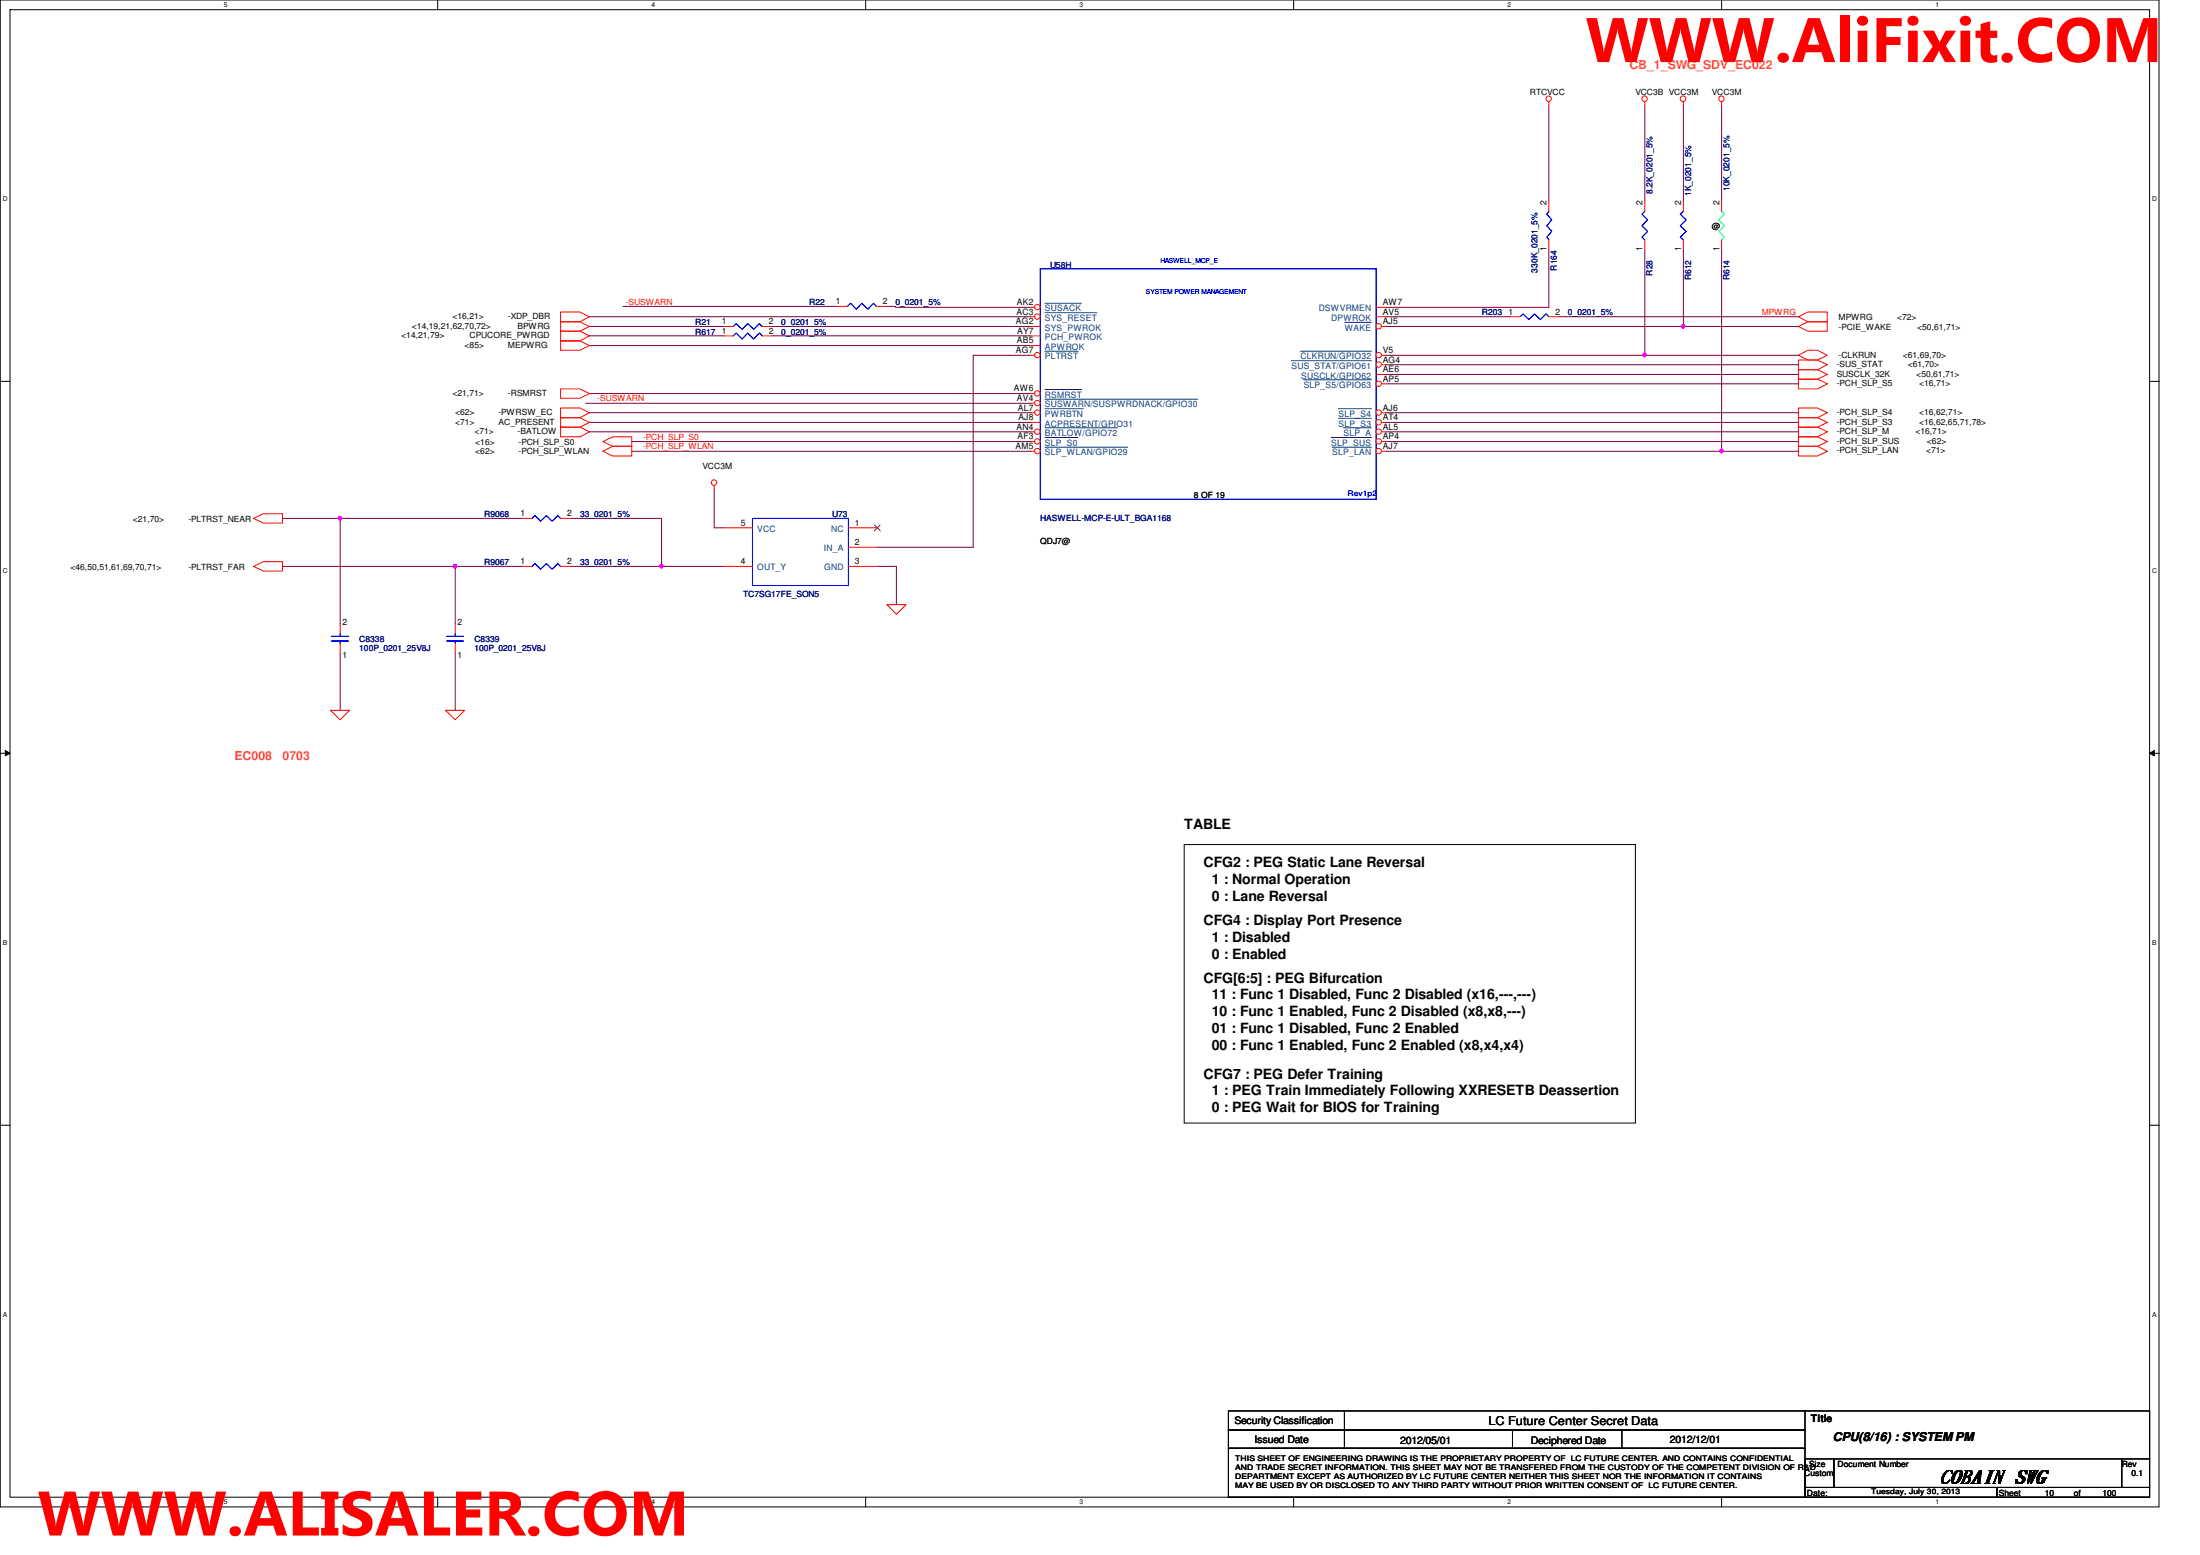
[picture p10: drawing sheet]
<svg xmlns="http://www.w3.org/2000/svg" width="297mm" height="210mm" viewBox="0 0 297 210" stroke-linecap="round" stroke-linejoin="round" font-family="sans-serif">
<path d="M0 0h291.5v203.4h-291.5zM1.4 1.3h288.8v200.8h-288.8z" fill="none" stroke="#000" stroke-width=".14"/>
<g fill="#fff">
<path d="M30.2 .2h.5v1h-.5z"/>
<path d="M30.2 202.3h.5v1h-.5z"/>
</g>
<path d="M59.1 0v1.3M59.1 202.1v1.3" fill="none" stroke="#000" stroke-width=".14"/>
<g fill="#fff">
<path d="M88 .2h.5v1h-.5z"/>
<path d="M88 202.3h.5v1h-.5z"/>
</g>
<path d="M116.9 0v1.3M116.9 202.1v1.3" fill="none" stroke="#000" stroke-width=".14"/>
<g fill="#fff">
<path d="M145.7 .2h.6v1h-.6z"/>
<path d="M145.7 202.3h.6v1h-.6z"/>
</g>
<path d="M174.7 0v1.3M174.7 202.1v1.3" fill="none" stroke="#000" stroke-width=".14"/>
<g fill="#fff">
<path d="M203.5 .2h.5v1h-.5z"/>
<path d="M203.5 202.3h.5v1h-.5z"/>
</g>
<path d="M232.4 0v1.3M232.4 202.1v1.3" fill="none" stroke="#000" stroke-width=".14"/>
<g fill="#fff">
<path d="M261.3 .2h.5v1h-.5z"/>
<path d="M261.3 202.3h.5v1h-.5z"/>
<path d="M.4 26.4h.6v1h-.6z"/>
<path d="M290.6 26.4h.6v1h-.6z"/>
<path d="M.4 76.5h.6v1.1h-.6z"/>
<path d="M290.6 76.5h.6v1.1h-.6z"/>
</g>
<path d="M0 51.5h1.4M290.2 51.5h1.3" fill="none" stroke="#000" stroke-width=".14"/>
<g fill="#fff">
<path d="M.4 126.7h.6v1.1h-.6z"/>
<path d="M290.6 126.7h.6v1.1h-.6z"/>
</g>
<path d="M0 101.7h1.4M.7 101.3l.7 .4-.7 .3zM290.2 101.7h1.3M290.2 101.7l.7-.4v.7z" fill="none" stroke="#000" stroke-width=".14"/>
<path d="M.7 101.3l.7 .4-.7 .3zM290.2 101.7l.7-.4v.7z" fill="#000"/>
<g fill="#fff">
<path d="M.4 177h.5v1h-.5z"/>
<path d="M290.6 177h.5v1h-.5z"/>
</g>
<path d="M159.9 114h60.9v37.6h-60.9zM0 151.9h1.4M290.2 151.9h1.3" fill="none" stroke="#000" stroke-width=".14"/>
<path d="M222.1 33.7v14.3" fill="none" stroke="#800040" stroke-width=".14"/>
<path d="M221.9 47.7h.1l.3 .1-.1 .3-.2 .1-.1-.1z" fill-rule="evenodd" fill="#f0f"/>
<path d="M221.9 47.7h.1l.3 .1-.1 .3-.2 .1-.1-.1z" fill="none" stroke="#f0f" stroke-width=".14"/>
<path d="M227.3 33.7v10.4M187.1 48h35" fill="none" stroke="#800040" stroke-width=".14"/>
<path d="M227.1 43.9h.3l.1 .1-.1 .2-.2 .1-.1-.1z" fill-rule="evenodd" fill="#f0f"/>
<path d="M227.1 43.9h.3l.1 .1-.1 .2-.2 .1-.1-.1z" fill="none" stroke="#f0f" stroke-width=".14"/>
<g fill="none" stroke="#800040" stroke-width=".14">
<path d="M209.1 14.3v12.9M222.1 14.3v12.9M227.3 14.3v12.9M232.4 14.3v12.9M209.1 33.7v7.8h-22M187.1 59.6h55.7M187.1 50.5h55.7M187.1 51.8h55.7M187.1 55.7h55.7M187.1 58.3h55.7M187.1 44.1h55.7M187.1 42.8h16.9"/>
<path d="M210.4 42.8h32.4M232.4 60.9h10.4"/>
</g>
<path d="M232.3 60.7l.1-.1 .2 .1v.3l-.2 .1-.1-.1z" fill-rule="evenodd" fill="#f0f"/>
<path d="M232.3 60.7l.1-.1 .2 .1v.3l-.2 .1-.1-.1z" fill="none" stroke="#f0f" stroke-width=".14"/>
<g fill="none" stroke="#800040" stroke-width=".14">
<path d="M232.4 33.7v27.2h-45.3M79.6 45.3h18.1M79.6 44.1h18.1M79.6 42.8h59.6M79.6 55.7h59.6M79.6 57h59.6M79.6 58.3h59.6M79.6 53.1h59.6M79.6 46.7h59.6M104.2 44.1h35M104.2 45.3h35M187.1 49.2h55.7"/>
<path d="M187.1 57h55.7M222.1 48h20.7M38.1 70h7.8v14.2M77 70h12.3v6.5h8.4M45.9 88.1v7.8M61.5 88.1v7.8"/>
</g>
<path d="M89.1 76.3h.4v.1v.2l-.2 .1-.2-.1z" fill-rule="evenodd" fill="#f0f"/>
<path d="M89.1 76.3h.4v.1v.2l-.2 .1-.2-.1z" fill="none" stroke="#f0f" stroke-width=".14"/>
<path d="M45.9 70h24.6M77 76.5h12.3" fill="none" stroke="#800040" stroke-width=".14"/>
<path d="M45.7 69.8h.4v.1v.2l-.2 .1-.2-.1z" fill-rule="evenodd" fill="#f0f"/>
<path d="M45.7 69.8h.4v.1v.2l-.2 .1-.2-.1z" fill="none" stroke="#f0f" stroke-width=".14"/>
<path d="M61.5 76.5h9" fill="none" stroke="#800040" stroke-width=".14"/>
<path d="M61.3 76.3h.3l.1 .1-.1 .2-.2 .1-.1-.1z" fill-rule="evenodd" fill="#f0f"/>
<path d="M61.3 76.3h.3l.1 .1-.1 .2-.2 .1-.1-.1z" fill="none" stroke="#f0f" stroke-width=".14"/>
<path d="M79.1 54.4h60.1M84.1 41.4h29.1M85.3 59.6h53.9M119.6 41.4h1.3v.1h18.3M139.2 48h-7.8v25.9h-13M38.1 76.5h23.4v7.7M85.3 60.9h53.9M96.4 66.1v5.1h1.3M118.4 76.5h2.6v5.1" fill="none" stroke="#800040" stroke-width=".14"/>
<g fill="none" stroke="#f00" stroke-width=".14">
<path d="M209.1 13.8v.5M222.1 13.8v.5M227.3 13.8v.5M232.4 13.8v.5M209.1 32.4v1.3M209.1 27.2v1.3M222.1 32.4v1.3M222.1 27.2v1.3M232.4 32.4v1.3M232.4 27.2v1.3M75.7 42.1h2.6l1.3 .7-1.3 .6h-2.6zM75.7 43.4h2.6l1.3 .7-1.3 .6h-2.6z"/>
<path d="M75.7 55.1h2.6l1.3 .6-1.3 .7h-2.6zM75.7 57.7h2.6l1.3 .6-1.3 .7h-2.6zM75.7 46h2.6l1.3 .7-1.3 .6h-2.6zM75.7 52.5h2.6l1.3 .6-1.3 .7h-2.6zM75.7 56.4h2.6l1.3 .6-1.3 .7h-2.6zM75.7 44.7h2.6l1.3 .6-1.3 .7h-2.6zM81.4 59.6l1.3-.6h2.6v1.2h-2.6zM97.7 44.1h1.3M102.9 44.1h1.3M204 42.8h1.2M209.1 42.8h1.3M242.8 44.1l1.3-.7h2.6v1.3h-2.6z"/>
<path d="M242.8 48l1.3-.7h1.3l1.3 .7-1.3 .6h-1.3zM242.8 42.8l1.3-.7h2.6v1.3h-2.6zM242.8 59h2.6l1.3 .6-1.3 .6h-2.6zM242.8 49.9h2.6l1.3 .6-1.3 .7h-2.6zM242.8 51.2h2.6l1.3 .6-1.3 .7h-2.6zM242.8 55.1h2.6l1.3 .6-1.3 .7h-2.6zM242.8 56.4h2.6l1.3 .6-1.3 .7h-2.6zM242.8 57.7h2.6l1.3 .6-1.3 .7h-2.6zM242.8 48.6h2.6l1.3 .6-1.3 .7h-2.6zM34.2 70l1.4-.7h2.5v1.3h-2.5zM34.2 76.5l1.4-.7h2.5v1.3h-2.5zM81.4 60.9l1.3-.7h2.6v1.4h-2.6z"/>
<path d="M96.4 65.6v.5M242.8 60.2h2.6l1.3 .7-1.3 .7h-2.6zM44.6 95.9h2.6l-1.3 1.3zM45.9 86.8v1.3M45.9 84.2v1.3M60.2 95.9h2.5l-1.2 1.3zM119.8 81.6h2.5l-1.3 1.3z"/>
<circle cx="209.1" cy="13.3" r=".38"/>
<circle cx="222" cy="13.3" r=".38"/>
<circle cx="227.2" cy="13.3" r=".38"/>
<circle cx="232.4" cy="13.3" r=".38"/>
<circle cx="96.4" cy="65.1" r=".38"/>
</g>
<path d="M165.9 190.5h77.8v2.5h-77.8zM165.9 193h77.8v2.5h-77.8zM165.9 195.5h77.8v6.6h-77.8zM181.5 190.5v5M204.2 193v2.5M219 193v2.5M243.6 190.5h46.6v6.4M243.7 196.9h3.9v3.9h-3.9zM247.6 196.9h38.9v3.9h-38.9zM286.5 196.9h3.7v3.9h-3.7zM243.7 200.8h25.9v1.3h-25.9zM269.6 200.8h20.6v1.3h-20.6z" fill="none" stroke="#000" stroke-width=".14"/>
<path d="M140.5 36.3h45.3v31.1h-45.3zM209.1 28.5l-.2 .4 .6 .8-.6 .8 .6 .7-.6 .8 .2 .4M222.1 28.5l-.4 .4 .8 .8-.8 .8 .8 .7-.8 .8 .4 .4M99 44.1l.4-.4 .8 .7 .8-.7 .8 .7 .7-.7 .4 .4M205.2 42.8l.5-.4 .7 .7 .8-.7 .8 .7 .7-.7 .4 .4M44.7 85.9h2.4M44.7 86.5h2.4M45.9 86.5v.3M45.9 85.5v.4" fill="none" stroke="#00f" stroke-width=".14"/>
<path d="M232.4 28.5l.4 .4-.7 .8 .7 .8-.7 .7 .7 .8-.4 .4" fill="none" stroke="#00ff80" stroke-width=".14"/>
<circle cx="140" cy="41.5" r=".37" fill="#fff"/>
<g fill="none" stroke="#f00" stroke-width=".14">
<path d="M139.2 41.5h.5"/>
<circle cx="140" cy="41.5" r=".37"/>
</g>
<path d="M141.1 40.9h4.9" fill="none" stroke="#004080" stroke-width=".14"/>
<circle cx="140" cy="47.9" r=".37" fill="#fff"/>
<g fill="none" stroke="#f00" stroke-width=".14">
<path d="M139.2 48h.5M139.2 45.3h1.3M139.2 44.1h1.3"/>
<circle cx="140" cy="47.9" r=".37"/>
</g>
<path d="M141.1 47.4h4.5" fill="none" stroke="#004080" stroke-width=".14"/>
<circle cx="140" cy="42.7" r=".37" fill="#fff"/>
<g fill="none" stroke="#f00" stroke-width=".14">
<path d="M139.2 42.8h.5M139.2 46.7h1.3"/>
<circle cx="140" cy="42.7" r=".37"/>
</g>
<path d="M141.1 42.2h7" fill="none" stroke="#004080" stroke-width=".14"/>
<circle cx="140" cy="53.1" r=".37" fill="#fff"/>
<g fill="none" stroke="#f00" stroke-width=".14">
<path d="M139.2 53.1h.5M139.2 57h1.3"/>
<circle cx="140" cy="53.1" r=".37"/>
</g>
<path d="M141.1 52.6h4.9" fill="none" stroke="#004080" stroke-width=".14"/>
<circle cx="140" cy="58.3" r=".37" fill="#fff"/>
<g fill="none" stroke="#f00" stroke-width=".14">
<path d="M139.2 58.3h.5"/>
<circle cx="140" cy="58.3" r=".37"/>
</g>
<path d="M141.1 57.7h9.8" fill="none" stroke="#004080" stroke-width=".14"/>
<circle cx="140" cy="55.7" r=".37" fill="#fff"/>
<g fill="none" stroke="#f00" stroke-width=".14">
<path d="M139.2 55.7h.5"/>
<circle cx="140" cy="55.7" r=".37"/>
</g>
<path d="M141.1 55.2h5.2" fill="none" stroke="#004080" stroke-width=".14"/>
<circle cx="140" cy="54.4" r=".37" fill="#fff"/>
<g fill="none" stroke="#f00" stroke-width=".14">
<path d="M139.2 54.4h.5"/>
<circle cx="140" cy="54.4" r=".37"/>
</g>
<path d="M141.1 53.9h20.6" fill="none" stroke="#004080" stroke-width=".14"/>
<circle cx="140" cy="59.6" r=".37" fill="#fff"/>
<g fill="none" stroke="#f00" stroke-width=".14">
<path d="M139.2 59.6h.5"/>
<circle cx="140" cy="59.6" r=".37"/>
</g>
<path d="M141.1 59.1h4.4" fill="none" stroke="#004080" stroke-width=".14"/>
<circle cx="140" cy="60.9" r=".37" fill="#fff"/>
<g fill="none" stroke="#f00" stroke-width=".14">
<path d="M185.8 42.8h1.3M185.8 41.5h1.3M139.2 60.9h.5"/>
<circle cx="140" cy="60.9" r=".37"/>
</g>
<path d="M141.1 60.4h11.2" fill="none" stroke="#004080" stroke-width=".14"/>
<circle cx="186.1" cy="44" r=".37" fill="#fff"/>
<g fill="none" stroke="#f00" stroke-width=".14">
<path d="M186.6 44.1h.5"/>
<circle cx="186.1" cy="44" r=".37"/>
</g>
<path d="M181.6 43.5h3.6" fill="none" stroke="#004080" stroke-width=".14"/>
<circle cx="186.1" cy="49.2" r=".37" fill="#fff"/>
<g fill="none" stroke="#f00" stroke-width=".14">
<path d="M186.6 49.2h.5"/>
<circle cx="186.1" cy="49.2" r=".37"/>
</g>
<path d="M174.4 48.7h10.8" fill="none" stroke="#004080" stroke-width=".14"/>
<circle cx="186.1" cy="47.9" r=".37" fill="#fff"/>
<g fill="none" stroke="#f00" stroke-width=".14">
<path d="M185.8 50.5h1.3M186.6 48h.5"/>
<circle cx="186.1" cy="47.9" r=".37"/>
</g>
<path d="M175.6 47.4h9.6" fill="none" stroke="#004080" stroke-width=".14"/>
<circle cx="186.1" cy="55.7" r=".37" fill="#fff"/>
<g fill="none" stroke="#f00" stroke-width=".14">
<path d="M186.6 55.7h.5"/>
<circle cx="186.1" cy="55.7" r=".37"/>
</g>
<path d="M180.7 55.2h4.5" fill="none" stroke="#004080" stroke-width=".14"/>
<circle cx="186.1" cy="51.8" r=".37" fill="#fff"/>
<g fill="none" stroke="#f00" stroke-width=".14">
<path d="M186.6 51.8h.5"/>
<circle cx="186.1" cy="51.8" r=".37"/>
</g>
<path d="M176 51.3h9.2" fill="none" stroke="#004080" stroke-width=".14"/>
<circle cx="186.1" cy="57" r=".37" fill="#fff"/>
<g fill="none" stroke="#f00" stroke-width=".14">
<path d="M186.6 57h.5"/>
<circle cx="186.1" cy="57" r=".37"/>
</g>
<path d="M180.7 56.5h4.5" fill="none" stroke="#004080" stroke-width=".14"/>
<circle cx="186.1" cy="60.9" r=".37" fill="#fff"/>
<g fill="none" stroke="#f00" stroke-width=".14">
<path d="M186.6 60.9h.5"/>
<circle cx="186.1" cy="60.9" r=".37"/>
</g>
<path d="M179.9 60.4h5.3" fill="none" stroke="#004080" stroke-width=".14"/>
<circle cx="186.1" cy="59.6" r=".37" fill="#fff"/>
<g fill="none" stroke="#f00" stroke-width=".14">
<path d="M186.6 59.6h.5"/>
<circle cx="186.1" cy="59.6" r=".37"/>
</g>
<path d="M179.7 59.1h5.5" fill="none" stroke="#004080" stroke-width=".14"/>
<circle cx="186.1" cy="58.3" r=".37" fill="#fff"/>
<g fill="none" stroke="#f00" stroke-width=".14">
<path d="M227.3 32.4v1.3M227.3 27.2v1.3M97.7 45.3h1.3M102.9 45.3h1.3M113.2 41.4h1.2M118.3 41.4h1.3M186.6 58.3h.5M70.5 70h1.3M70.5 76.5h1.3M75.7 70h1.3M75.7 76.5h1.3M97.7 71.2h3.9"/>
<path d="M97.7 76.5h3.9M114.6 71.2h3.8M114.6 73.9h3.8M114.6 76.5h3.8M61.5 86.8v1.3M61.5 84.2v1.3"/>
<circle cx="186.1" cy="58.3" r=".37"/>
</g>
<path d="M181.4 57.7h3.8" fill="none" stroke="#004080" stroke-width=".14"/>
<path d="M227.3 28.5l-.4 .4 .8 .8-.8 .8 .8 .7-.8 .8 .4 .4M99 45.3l.4-.3 .8 .8 .8-.8 .8 .8 .7-.8 .4 .3M114.4 41.4l.4-.5 .8 .8 .8-.8 .8 .8 .7-.8 .4 .5M71.8 70l.4-.4 .8 .8 .8-.8 .7 .8 .8-.8 .4 .4M71.8 76.5l.4-.4 .8 .7 .8-.7 .7 .7 .8-.7 .4 .4M101.6 70h13v9h-13zM60.3 85.9h2.3M60.3 86.5h2.3M61.5 86.5v.3M61.5 85.5v.4" fill="none" stroke="#00f" stroke-width=".14"/>
<path d="M118.1 70.9l.8 .8M118.8 70.9l-.8 .8" fill="none" stroke="#804000" stroke-width=".14"/>
<path d="M221.9 47.7h.1l.3 .1-.1 .3-.2 .1-.1-.1z" fill-rule="evenodd" fill="#f0f"/>
<path d="M221.9 47.7h.1l.3 .1-.1 .3-.2 .1-.1-.1z" fill="none" stroke="#f0f" stroke-width=".14"/>
<path d="M227.1 43.9h.3l.1 .1-.1 .2-.2 .1-.1-.1z" fill-rule="evenodd" fill="#f0f"/>
<path d="M227.1 43.9h.3l.1 .1-.1 .2-.2 .1-.1-.1z" fill="none" stroke="#f0f" stroke-width=".14"/>
<path d="M232.3 60.7l.1-.1 .2 .1v.3l-.2 .1-.1-.1z" fill-rule="evenodd" fill="#f0f"/>
<path d="M232.3 60.7l.1-.1 .2 .1v.3l-.2 .1-.1-.1z" fill="none" stroke="#f0f" stroke-width=".14"/>
<path d="M89.1 76.3h.4v.1v.2l-.2 .1-.2-.1z" fill-rule="evenodd" fill="#f0f"/>
<path d="M89.1 76.3h.4v.1v.2l-.2 .1-.2-.1z" fill="none" stroke="#f0f" stroke-width=".14"/>
<path d="M45.7 69.8h.4v.1v.2l-.2 .1-.2-.1z" fill-rule="evenodd" fill="#f0f"/>
<path d="M45.7 69.8h.4v.1v.2l-.2 .1-.2-.1z" fill="none" stroke="#f0f" stroke-width=".14"/>
<path d="M61.3 76.3h.3l.1 .1-.1 .2-.2 .1-.1-.1z" fill-rule="evenodd" fill="#f0f"/>
<path d="M61.3 76.3h.3l.1 .1-.1 .2-.2 .1-.1-.1z" fill="none" stroke="#f0f" stroke-width=".14"/>
<g font-size="8.5" fill="#f00">
<text x="214.1" y="8.4">WWW.AliFixit.COM</text>
<text x="5.1" y="207.3">WWW.ALISALER.COM</text>
</g>
<text font-size="2.4" x="261.8" y="200.2">COBAIN SWG</text>
<g font-size="1.9">
<text x="159.9" y="111.9">TABLE</text>
<text x="162.5" y="117.1">CFG2 : PEG Static Lane Reversal</text>
<text x="163.6" y="119.4">1 : Normal Operation</text>
<text x="162.5" y="124.8">CFG4 : Display Port Presence</text>
<text x="163.6" y="121.7">0 : Lane Reversal</text>
<text x="163.6" y="127.1">1 : Disabled</text>
<text x="163.6" y="129.4">0 : Enabled</text>
<text x="162.5" y="132.6">CFG[6:5] : PEG Bifurcation</text>
<text x="163.6" y="134.9">11 : Func 1 Disabled, Func 2 Disabled (x16,---,---)</text>
<text x="163.6" y="137.2">10 : Func 1 Enabled, Func 2 Disabled (x8,x8,---)</text>
<text x="163.6" y="139.5">01 : Func 1 Disabled, Func 2 Enabled</text>
<text x="163.6" y="141.8">00 : Func 1 Enabled, Func 2 Enabled (x8,x4,x4)</text>
<text x="162.5" y="145.6">CFG7 : PEG Defer Training</text>
<text x="163.6" y="147.9">1 : PEG Train Immediately Following XXRESETB Deassertion</text>
<text x="163.6" y="150.2">0 : PEG Wait for BIOS for Training</text>
</g>
<g font-size="1.7" fill="#ff8000">
<text x="220" y="9.3">CB_1_SWG_SDV_EC022</text>
<text x="31.7" y="102.6">EC008</text>
<text x="38.1" y="102.6">0703</text>
</g>
<g font-size="1.7">
<text x="201" y="192.3">LC Future Center Secret Data</text>
<text x="247.5" y="194.5">CPU(8/16) : SYSTEM PM</text>
</g>
<g font-size="1.4">
<text x="244.5" y="191.9">Title</text>
<text x="166.7" y="192.3">Security Classification</text>
<text x="169.4" y="194.7">Issued Date</text>
<text x="189.1" y="194.9">2012/05/01</text>
<text x="206.7" y="194.9">Deciphered Date</text>
<text x="225.5" y="194.7">2012/12/01</text>
</g>
<g font-size="1.2">
<text x="208.8" y="27.6" transform="rotate(-90 208.8 27.6)">2</text>
<text x="221.8" y="27.6" transform="rotate(-90 221.8 27.6)">2</text>
<text x="227" y="27.6" transform="rotate(-90 227 27.6)">2</text>
<text x="232.2" y="27.6" transform="rotate(-90 232.2 27.6)">2</text>
<text x="208.8" y="33.9" transform="rotate(-90 208.8 33.9)">1</text>
<text x="221.8" y="33.9" transform="rotate(-90 221.8 33.9)">1</text>
<text x="227" y="33.9" transform="rotate(-90 227 33.9)">1</text>
<text x="232.2" y="33.9" transform="rotate(-90 232.2 33.9)">1</text>
<text x="112.9" y="41.1">1</text>
<text x="119.2" y="41.1">2</text>
<text x="137.3" y="41.2">AK2</text>
<text x="186.7" y="41.2">AW7</text>
<text x="97.4" y="43.8">1</text>
<text x="97.4" y="45">1</text>
<text x="103.8" y="43.8">2</text>
<text x="103.8" y="45">2</text>
<text x="137.2" y="43.8">AG2</text>
<text x="137.2" y="47.7">AG7</text>
<text x="137.2" y="42.5">AC3</text>
<text x="137.3" y="46.4">AB5</text>
<text x="137.3" y="45">AY7</text>
<text x="186.7" y="43.8">AJ5</text>
<text x="186.7" y="47.7">V5</text>
<text x="186.7" y="42.5">AV5</text>
<text x="203.7" y="42.5">1</text>
<text x="210" y="42.5">2</text>
<text x="136.9" y="52.8">AW6</text>
<text x="186.7" y="48.9">AG4</text>
<text x="186.7" y="51.5">AP5</text>
<text x="186.7" y="50.2">AE6</text>
<text x="137.2" y="58">AN4</text>
<text x="137.3" y="54.1">AV4</text>
<text x="137.4" y="59.3">AF3</text>
<text x="137.4" y="55.4">AL7</text>
<text x="137.5" y="56.7">AJ8</text>
<text x="186.7" y="55.4">AJ6</text>
<text x="186.7" y="56.7">AT4</text>
<text x="186.7" y="59.3">AP4</text>
<text x="186.7" y="58">AL5</text>
<text x="137.1" y="60.6">AM5</text>
<text x="186.7" y="60.6">AJ7</text>
<text x="70.3" y="69.7">1</text>
<text x="76.6" y="69.7">2</text>
<text x="100" y="71">5</text>
<text x="115.4" y="71">1</text>
<text x="70.3" y="76.2">1</text>
<text x="76.6" y="76.2">2</text>
<text x="100" y="76.2">4</text>
<text x="115.4" y="76.2">3</text>
<text x="115.4" y="73.6">2</text>
<text x="46.2" y="88.8">1</text>
<text x="46.2" y="84.4">2</text>
<text x="61.8" y="88.8">1</text>
<text x="61.8" y="84.4">2</text>
</g>
<g font-size="1.2" fill="#004080">
<text x="141.1" y="42">SUSACK</text>
<text x="141.1" y="45.9">PCH_PWROK</text>
<text x="141.1" y="44.6">SYS_PWROK</text>
<text x="141.1" y="43.3">SYS_RESET</text>
<text x="141.1" y="47.2">APWROK</text>
<text x="178.1" y="42">DSWVRMEN</text>
<text x="179.7" y="43.3">DPWROK</text>
<text x="181.6" y="44.6">WAKE</text>
<text x="141.1" y="48.5">PLTRST</text>
<text x="141.1" y="53.7">RSMRST</text>
<text x="174.4" y="49.8">SUS_STAT/GPIO61</text>
<text x="175.6" y="48.5">CLKRUN/GPIO32</text>
<text x="175.7" y="51.1">SUSCLK/GPIO62</text>
<text x="176" y="52.4">SLP_S5/GPIO63</text>
<text x="141.1" y="57.6">ACPRESENT/GPIO31</text>
<text x="141.1" y="58.8">BATLOW/GPIO72</text>
<text x="141.1" y="56.3">PWRBTN</text>
<text x="141.1" y="55">SUSWARN/SUSPWRDNACK/GPIO30</text>
<text x="180.7" y="56.3">SLP_S4</text>
<text x="180.7" y="57.6">SLP_S3</text>
<text x="181.4" y="58.8">SLP_A</text>
<text x="141.1" y="60.2">SLP_S0</text>
<text x="141.1" y="61.5">SLP_WLAN/GPIO29</text>
<text x="179.7" y="60.2">SLP_SUS</text>
<text x="179.9" y="61.5">SLP_LAN</text>
<text x="102.2" y="71.8">VCC</text>
<text x="112.2" y="71.8">NC</text>
<text x="102.2" y="77">OUT_Y</text>
<text x="111.2" y="74.4">IN_A</text>
<text x="111.3" y="77">GND</text>
</g>
<g font-size="1.1">
<text x="206.5" y="12.8">RTCVCC</text>
<text x="220.8" y="12.8">VCC3B VCC3M</text>
<text x="231.1" y="12.8">VCC3M</text>
<text x="231.1" y="30.9">@</text>
<text x="54.2" y="45.7">&lt;14,21,79&gt;</text>
<text x="55.6" y="44.4">&lt;14,19,21,62,70,72&gt;</text>
<text x="61.1" y="43.1">&lt;16,21&gt;</text>
<text x="62.7" y="47">&lt;85&gt;</text>
<text x="63.4" y="45.7">CPUCORE_PWRGD</text>
<text x="68.6" y="43.1">-XDP_DBR</text>
<text x="68.6" y="47">MEPWRG</text>
<text x="69.9" y="44.4">BPWRG</text>
<text x="248.2" y="44.5">-PCIE_WAKE</text>
<text x="248.2" y="43.2">MPWRG</text>
<text x="256.2" y="43.2">&lt;72&gt;</text>
<text x="258.9" y="44.5">&lt;50,61,71&gt;</text>
<text x="61.1" y="53.5">&lt;21,71&gt;</text>
<text x="68.6" y="53.5">-RSMRST</text>
<text x="248" y="50.8">SUSCLK_32K</text>
<text x="248" y="52.2">-PCH_SLP_S5</text>
<text x="248" y="49.6">-SUS_STAT</text>
<text x="248.2" y="48.4">-CLKRUN</text>
<text x="256.9" y="48.4">&lt;61,69,70&gt;</text>
<text x="257.6" y="49.6">&lt;61,70&gt;</text>
<text x="258.7" y="50.8">&lt;50,61,71&gt;</text>
<text x="259.1" y="52.2">&lt;16,71&gt;</text>
<text x="61.5" y="56">&lt;62&gt;</text>
<text x="61.5" y="57.3">&lt;71&gt;</text>
<text x="64" y="58.6">&lt;71&gt;</text>
<text x="67.3" y="56">-PWRSW_EC</text>
<text x="67.3" y="57.3">AC_PRESENT</text>
<text x="69.9" y="58.6">-BATLOW</text>
<text x="248" y="59.9">-PCH_SLP_SUS</text>
<text x="248" y="56">-PCH_SLP_S4</text>
<text x="248" y="57.3">-PCH_SLP_S3</text>
<text x="248" y="58.6">-PCH_SLP_M</text>
<text x="258.6" y="58.6">&lt;16,71&gt;</text>
<text x="259.1" y="56">&lt;16,62,71&gt;</text>
<text x="259.1" y="57.3">&lt;16,62,65,71,78&gt;</text>
<text x="260.2" y="59.9">&lt;62&gt;</text>
<text x="64.2" y="61.3">&lt;62&gt;</text>
<text x="64.2" y="60.1">&lt;16&gt;</text>
<text x="70" y="61.3">-PCH_SLP_WLAN</text>
<text x="70" y="60.1">-PCH_SLP_S0</text>
<text x="94.9" y="63.3">VCC3M</text>
<text x="248" y="61.2">-PCH_SLP_LAN</text>
<text x="260" y="61.2">&lt;71&gt;</text>
<text x="17.9" y="70.4">&lt;21,70&gt;</text>
<text x="25.4" y="70.4">-PLTRST_NEAR</text>
<text x="161.2" y="67.2">8 OF 19</text>
<text x="9.5" y="76.9">&lt;46,50,51,61,69,70,71&gt;</text>
<text x="25.4" y="76.9">-PLTRST_FAR</text>
<text x="140.5" y="73.4">QDJ7@</text>
<text x="243.6" y="199.3">Custom</text>
<text x="244" y="201.9">Date:</text>
<text x="244.3" y="198">Size</text>
<text x="248.1" y="198">Document Number</text>
<text x="269.9" y="201.9">Sheet</text>
<text x="276.1" y="201.9">10</text>
<text x="280" y="201.9">of</text>
<text x="283.9" y="201.9">100</text>
<text x="286.5" y="198">Rev</text>
<text x="287.8" y="199.3">0.1</text>
</g>
<g font-size="1.1" fill="#000080">
<text x="223.1" y="26.2" transform="rotate(-90 223.1 26.2)">8.2K_0201_5%</text>
<text x="228.3" y="26.5" transform="rotate(-90 228.3 26.5)">1K_0201_5%</text>
<text x="233.5" y="25.8" transform="rotate(-90 233.5 25.8)">10K_0201_5%</text>
<text x="109.3" y="41.1">R22</text>
<text x="120.9" y="41.1">0_0201_5%</text>
<text x="141.8" y="36.1">U58H</text>
<text x="207.6" y="36.8" transform="rotate(-90 207.6 36.8)">330K_0201_5%</text>
<text x="210.2" y="36.5" transform="rotate(-90 210.2 36.5)">R164</text>
<text x="223.1" y="37.2" transform="rotate(-90 223.1 37.2)">R28</text>
<text x="228.3" y="37.8" transform="rotate(-90 228.3 37.8)">R612</text>
<text x="233.5" y="37.8" transform="rotate(-90 233.5 37.8)">R614</text>
<text x="93.8" y="43.9">R21</text>
<text x="93.8" y="45.2">R617</text>
<text x="105.5" y="43.9">0_0201_5%</text>
<text x="105.5" y="45.2">0_0201_5%</text>
<text x="200.1" y="42.6">R203</text>
<text x="211.7" y="42.6">0_0201_5%</text>
<text x="65.4" y="69.8">R9068</text>
<text x="78.3" y="69.8">33_0201_5%</text>
<text x="112.3" y="69.8">U73</text>
<text x="140.5" y="70.3">HASWELL-MCP-E-ULT_BGA1168</text>
<text x="65.4" y="76.2">R9067</text>
<text x="78.3" y="76.2">33_0201_5%</text>
<text x="100.3" y="80.6">TC7SG17FE_SON5</text>
<text x="48.5" y="86.6">C8338</text>
<text x="48.5" y="87.9">100P_0201_25V8J</text>
<text x="64" y="86.6">C8339</text>
<text x="64" y="87.9">100P_0201_25V8J</text>
</g>
<g font-size="1.1" fill="#f00">
<text x="84.5" y="41.1">-SUSWARN</text>
<text x="237.9" y="42.5">MPWRG</text>
<text x="80.6" y="54.2">-SUSWARN</text>
<text x="86.8" y="59.4">-PCH_SLP_S0</text>
<text x="86.8" y="60.7">-PCH_SLP_WLAN</text>
</g>
<text font-size="1" fill="#00f" x="181.9" y="67">Rev1p2</text>
<g font-size="1">
<text x="166.8" y="197.3">THIS SHEET OF ENGINEERING DRAWING IS THE PROPRIETARY PROPERTY OF LC FUTURE CENTER. AND CONTAINS CONFIDENTIAL</text>
<text x="166.8" y="198.5">AND TRADE SECRET INFORMATION. THIS SHEET MAY NOT BE TRANSFERED FROM THE CUSTODY OF THE COMPETENT DIVISION OF R&amp;D</text>
<text x="166.8" y="199.6">DEPARTMENT EXCEPT AS AUTHORIZED BY LC FUTURE CENTER NEITHER THIS SHEET NOR THE INFORMATION IT CONTAINS</text>
<text x="166.8" y="200.8">MAY BE USED BY OR DISCLOSED TO ANY THIRD PARTY WITHOUT PRIOR WRITTEN CONSENT OF LC FUTURE CENTER.</text>
<text x="252.6" y="201.7">Tuesday, July 30, 2013</text>
</g>
<g font-size=".9">
<text x="30.2" y="1">5</text>
<text x="88" y="1">4</text>
<text x="145.8" y="1">3</text>
<text x="203.5" y="1">2</text>
<text x="261.3" y="1">1</text>
<text x=".4" y="27.2">D</text>
<text x="290.6" y="27.2">D</text>
<text x=".4" y="77.3">C</text>
<text x="290.6" y="77.3">C</text>
<text x=".4" y="127.6">B</text>
<text x="290.6" y="127.6">B</text>
<text x=".4" y="177.8">A</text>
<text x="290.6" y="177.8">A</text>
<text x="30.2" y="203.1">5</text>
<text x="88" y="203.1">4</text>
<text x="145.8" y="203.1">3</text>
<text x="203.5" y="203.1">2</text>
<text x="261.3" y="203.1">1</text>
</g>
<g font-size=".9" fill="#00f">
<text x="156.7" y="35.5">HASWELL_MCP_E</text>
<text x="154.7" y="39.7">SYSTEM POWER MANAGEMENT</text>
</g>
</svg>
